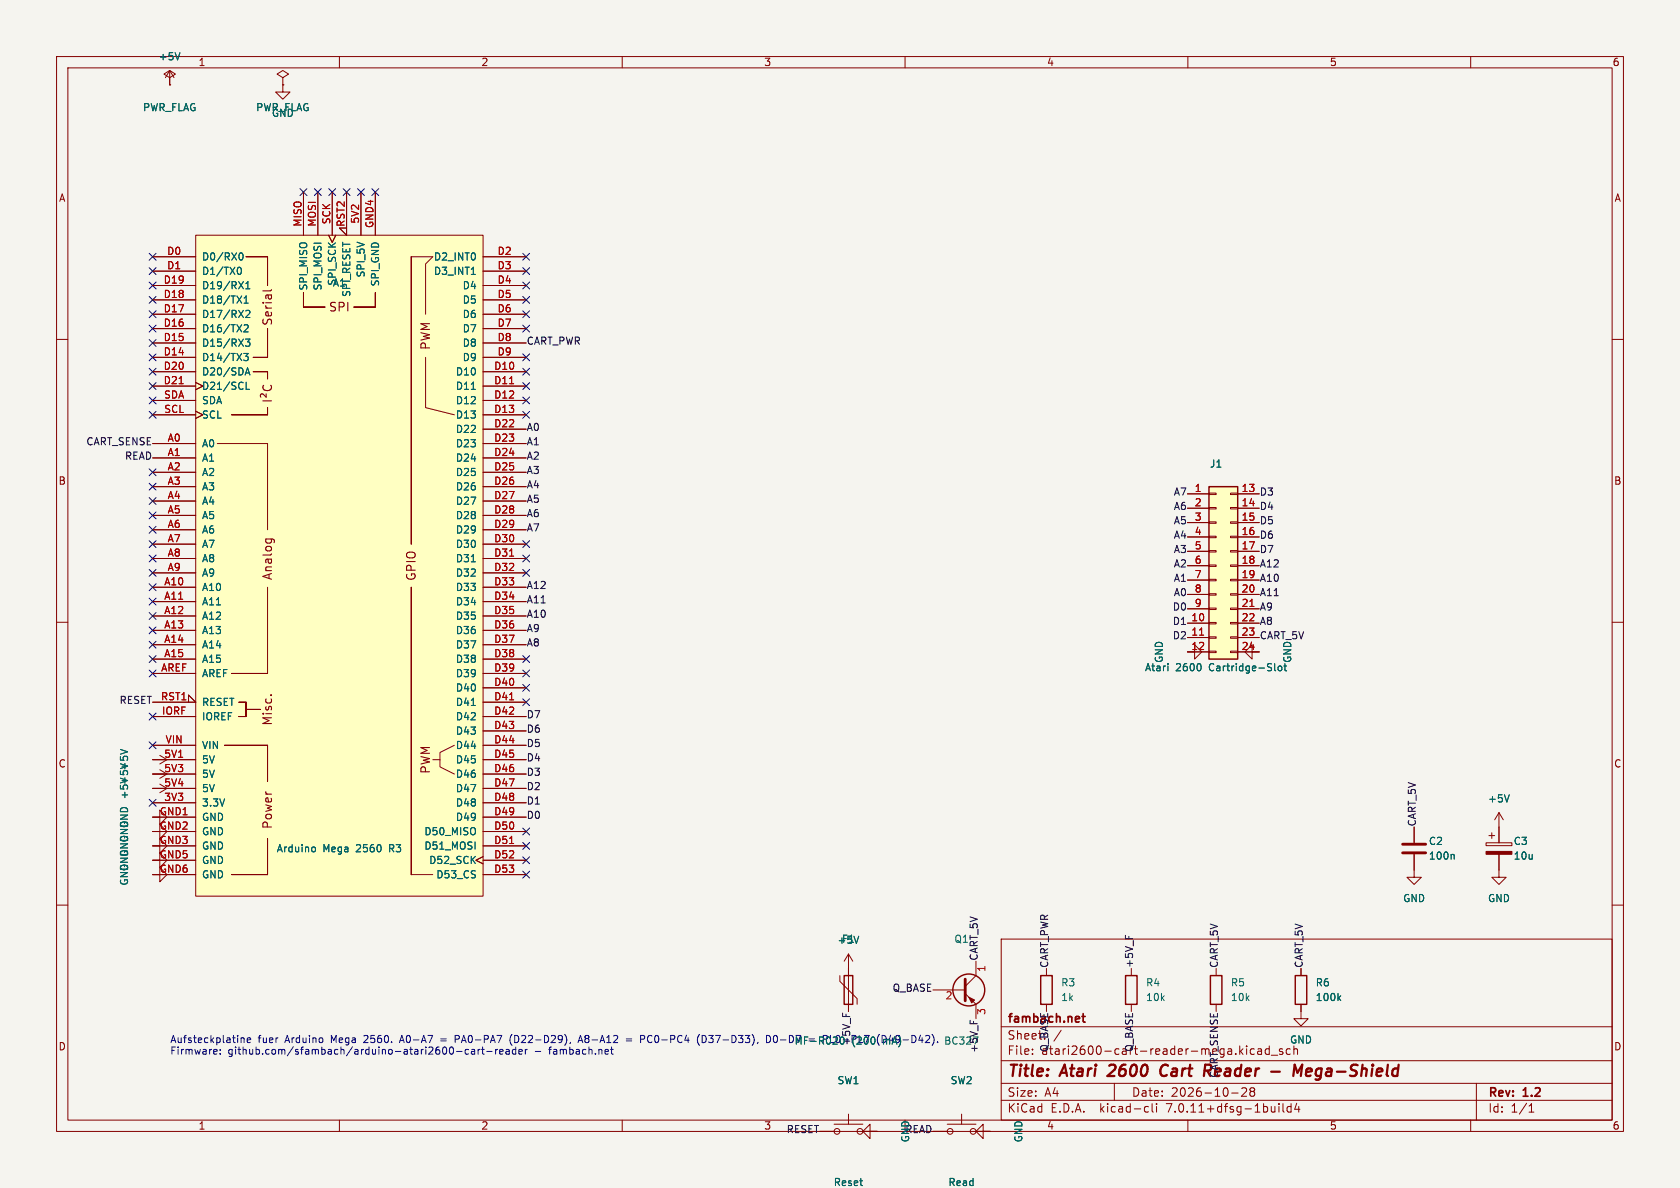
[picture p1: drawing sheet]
<svg xmlns="http://www.w3.org/2000/svg" width="297mm" height="210mm" viewBox="0 0 297 210" stroke-linecap="round" stroke-linejoin="round" font-family="sans-serif">
<path d="M0 0h297v210h-297z" fill="#f5f4ef" stroke="#f5f4ef" stroke-width=".18"/>
<g fill="none" stroke="#840000" stroke-width=".18">
<path d="M10 10h277v190h-277zM12 12h273v186h-273zM30 13.7l1-.6-1-.6-1 .6 1 .6v1.3M30 15h.1M30 12.5l-.8 1.2M30 12.5v2.5M30 12.5l.8 1.2M50 13.7l1-.6-1-.6-1 .6 1 .6v1.3M50 15h.1M50 15v1.3h1.3l-1.3 1.2-1.3-1.2h1.3M60 10v2M110 10v2"/>
<path d="M160 10v2M210 10v2M260 10v2M53.6 34v7.6M56.2 34v7.6M58.7 34v7.6M61.3 34v7.6l-1.3-1.3h1.3M63.8 34v7.6M66.3 34v7.6M10 60h2M27 45.4h7.6M27 47.9h7.6"/>
<path d="M27 58.1h7.6M27 55.6h7.6M27 53h7.6M27 50.5h7.6M34.6 41.6h50.8v116.8h-50.8zM43.5 45.4h3.8zM47.3 58.1v5.1zM47.3 45.4v5.1zM53.6 51.7v2.6zM53.6 54.3h3.9zM58.1 41.6l.6 1.3 .7-1.3M62.5 54.3h3.8z"/>
<path d="M66.3 51.7v2.6zM72.7 45.4h3.8l-1.3 1.3v8.9M72.7 45.4v50.8zM85.4 45.4h7.6M85.4 47.9h7.6M85.4 58.1h7.6M85.4 55.6h7.6M85.4 53h7.6M85.4 50.5h7.6M285 60h2M27 78.4h7.6M27 65.7h7.6"/>
<path d="M27 68.3h7.6M27 70.8h7.6M27 73.3h7.6M27 63.2h7.6M27 60.6h7.6M34.6 67.6l1.3 .7-1.3 .6M34.6 72.7l1.3 .6-1.3 .7M38.4 78.4h8.9v15.3M40.9 73.3h6.4zM44.8 65.7h2.5zM44.8 63.2h2.5zM47.3 72.1v1.2z"/>
<path d="M47.3 65.7v1.3zM75.2 63.2v8.9l5.1 1.2M85.4 78.4h7.6M85.4 65.7h7.6M85.4 68.3h7.6M85.4 70.8h7.6M85.4 73.3h7.6M85.4 63.2h7.6M85.4 60.6h7.6M85.4 75.9h7.6M27 81h7.6M27 83.5h7.6"/>
<path d="M27 86h7.6M27 88.6h7.6M27 91.1h7.6M27 93.7h7.6M27 96.2h7.6M27 98.7h7.6M85.4 81h7.6M85.4 83.5h7.6M85.4 86h7.6M85.4 88.6h7.6M85.4 91.1h7.6M85.4 93.7h7.6"/>
<path d="M85.4 96.2h7.6M85.4 98.7h7.6M209.9 87.3h3.8M209.9 89.8h3.8M209.9 92.4h3.8M209.9 94.9h3.8M209.9 97.5h3.8M213.7 99.9h1.3v.2h-1.3zM213.7 97.3h1.3v.3h-1.3zM213.7 94.8h1.3v.2h-1.3zM213.7 92.3h1.3v.2h-1.3zM213.7 89.7h1.3v.3h-1.3z"/>
<path d="M213.7 87.2h1.3v.2h-1.3zM217.5 99.9h1.3v.2h-1.3zM217.5 97.3h1.3v.3h-1.3zM217.5 94.8h1.3v.2h-1.3zM217.5 92.3h1.3v.2h-1.3zM217.5 89.7h1.3v.3h-1.3zM217.5 87.2h1.3v.2h-1.3zM218.8 87.3h3.8M218.8 89.8h3.8M218.8 92.4h3.8M218.8 94.9h3.8M218.8 97.5h3.8"/>
<path d="M10 110h2M27 103.8h7.6M27 106.4h7.6M27 108.9h7.6M27 111.4h7.6M27 114h7.6M27 116.5h7.6M27 101.3h7.6M27 119.1h7.6M40.9 119.1h6.4zM47.3 103.8v15.3M72.7 103.8v50.8z"/>
<path d="M85.4 103.8h7.6M85.4 106.4h7.6M85.4 108.9h7.6M85.4 111.4h7.6M85.4 114h7.6M85.4 116.5h7.6M85.4 101.3h7.6M85.4 119.1h7.6M209.9 110.2h3.8M209.9 112.7h3.8M209.9 100h3.8M209.9 102.5h3.8"/>
<path d="M209.9 105.1h3.8M209.9 107.6h3.8M211.2 115.2v1.3l1.3-1.3-1.3-1.2v1.2h-1.3h3.8M213.7 115.1h1.3v.3h-1.3zM213.7 112.6h1.3v.2h-1.3zM213.7 110h1.3v.3h-1.3zM213.7 107.5h1.3v.2h-1.3zM213.7 105h1.3v.2h-1.3zM213.7 102.4h1.3v.3h-1.3zM217.5 115.1h1.3v.3h-1.3zM217.5 112.6h1.3v.2h-1.3zM217.5 110h1.3v.3h-1.3z"/>
<path d="M217.5 107.5h1.3v.2h-1.3zM217.5 105h1.3v.2h-1.3zM217.5 102.4h1.3v.3h-1.3zM218.8 115.2h3.8h-1.2v1.3l-1.3-1.3 1.3-1.2v1.2M218.8 110.2h3.8M218.8 112.7h3.8M218.8 100h3.8M218.8 102.5h3.8M218.8 105.1h3.8M218.8 107.6h3.8M285 110h2M27 124.1h7.6l-1.3-1.2v1.2"/>
<path d="M27 139.4h7.6M27 134.3h7.6M27 136.8h7.6M27 126.7h7.6M27 131.8h7.6M28.2 138.6l1.3 .8-1.3 .7M28.2 133.5l1.3 .8-1.3 .8M28.2 136.1l1.3 .7-1.3 .8M39.7 131.8h7.6zM42.2 126.7h1.3zM42.2 124.1h1.3zM43.5 125.4h2.5z"/>
<path d="M43.5 124.1v2.6zM47.3 131.8v6.3zM76.5 134.3h1.3M80.3 131.8l-2.5 1.2v2.6l2.5 1.2M85.4 139.4h7.6M85.4 134.3h7.6M85.4 136.8h7.6M85.4 121.6h7.6M85.4 124.1h7.6M85.4 126.7h7.6M85.4 129.2h7.6M85.4 131.8h7.6"/>
<path d="M10 160h2M27 141.9h7.6M28.2 144.5v1.2l1.3-1.2-1.3-1.3v1.3h-1.2h7.6M28.2 147v1.3l1.3-1.3-1.3-1.3v1.3h-1.2h7.6M28.2 149.5v1.3l1.3-1.3-1.3-1.2v1.2h-1.2h7.6M28.2 152.1v1.2l1.3-1.2-1.3-1.3v1.3h-1.2h7.6M28.2 154.6v1.3l1.3-1.3-1.3-1.3v1.3h-1.2h7.6M40.9 154.6h6.4zM47.3 148.3v6.3zM72.7 154.6h3.8M85.4 151.4l-1.3 .7 1.3 .6M85.4 154.6h7.6"/>
<path d="M85.4 141.9h7.6M85.4 144.5h7.6M85.4 147h7.6M85.4 149.5h7.6M85.4 152.1h7.6M250 151v4.1h1.3l-1.3 1.2-1.3-1.2h1.3M250 146.2v2.8M262.7 149h4.6v.5h-4.6zM263.2 147.7h1M263.7 147.2v1M265 151v4.1h1.3l-1.3 1.2-1.3-1.2h1.3M265 143.6l-.8 1.3"/>
<path d="M265 143.6v5.4M265 143.6l.8 1.3M285 160h2M148.5 172.5v1l3 3v1M150 168.6v10.2M150 168.6l-.8 1.3M150 168.6l.8 1.3M164.9 175h5.7M170.6 175.6l1.9 1.9v2.6M172.5 169.9v2.6l-1.9 1.9M177 166h108v32h-108zM185 171.2v1.3"/>
<path d="M185 177.5v1.3M200 171.2v1.3M200 177.5v1.3M215 171.2v1.3M215 177.5v1.3M230 177.5v2.6h1.3l-1.3 1.2-1.3-1.2h1.3M230 171.2v1.3M60 198v2M110 198v2M147.5 198.7h5M150 197v1.7M167.5 198.7h5"/>
<path d="M170 197v1.7M177 194.5h108M177 191.5h108M177 187.5h108M177 181.5h108M182.5 186.3v.1M182.5 185.5v.1M187.6 182.1l-1.3 2M197 191.5v3M202.6 195.6l.4 .1M203 196.5l-.4 .1M203.7 195.1v1.3l.2 .2"/>
<path d="M204.5 195.1v.1M204.5 195.6v1M210 198v2M217.7 193.2h1.2M219.5 192.4l.6-.1 .2 .1 .1 .3-.9 1.1h.9M220.4 184.9v.1M220.4 185.4v1M221.2 192.9l-.2-.2 .2-.4 .5 .1 .1 .2-.3 .3M221.2 192.9l-.2 .3v.3l.2 .3 .5-.1 .1-.2-.1-.4-.2-.2M221.2 192.9h.3M221.7 185.5l-.4-.1-.3 .3v.4l.2 .2h.5M222.4 185.5h.6v.9"/>
<path d="M223 185.8h-.5a.29 .29 0 0 0-.2 .3 .29 .29 0 0 0 .2 .3l.5-.1M224.4 185.5l-.4-.1-.3 .3v.4l.1 .2h.6M224.4 184.9v1.5M224.7 186.5h1.2M226.1 195.1v.1M226.1 195.6v1M226.7 185.5l-.3-.1-.2 .2v.2l.5 .2v.3h-.5M226.8 195.1v1.3l.2 .2M228.1 185.5l-.4-.1-.3 .3v.4l.1 .2h.6M228.2 195.7l-.4-.1-.3 .3v.4l.2 .2h.5M228.2 195.1v1.5M228.7 185.5l.3-.1 .3 .1 .1 .9"/>
<path d="M228.7 184.9v1.5M229.2 195l-.3 1.1h.9M229.6 195.6v1M260 198v2M261 191.5v6.5M270.3 196.6h.9M270.3 195.5l.4-.4v1.5M144.9 200h2.6M152.5 200h2.6h-1.3v1.3l-1.3-1.3 1.3-1.3v1.3M164.9 200h2.6M172.5 200h2.6h-1.3v1.3l-1.3-1.3 1.3-1.3v1.3"/>
<circle cx="148" cy="200" r=".51"/>
<circle cx="152" cy="200" r=".51"/>
<circle cx="168" cy="200" r=".51"/>
<circle cx="172" cy="200" r=".51"/>
</g>
<path d="M197.1 189.1l-1.3 1.1h1.2M206.1 188.2a1.13 1.13 0 0 0-.9 .7 1.13 1.13 0 0 0 .2 1.2l.3 .1 .5-.1M212.9 189.3h.8M213.1 188.2h.7M213.4 189.3l.6 .9M224.7 189.4h1.6M228.6 190.2l.3-2 .5 1.4 .8-1.4-.2 2M230.9 189.5l1-.1-.1-.4-.1-.1-.6 .1-.2 .9 .2 .3 .6-.1" fill="none" stroke="#840000" stroke-width=".4"/>
<path d="M191.3 179.7h.5M191.5 179.2v1.3l.3 .2" fill="none" stroke="#840000" stroke-width=".3"/>
<g fill="none" stroke="#006464" stroke-width=".18">
<path d="M31.8 9.3l-.4 1.3M42.1 47.3l.1-.1a.68 .68 0 0 1 .5 .7 .68 .68 0 0 1-.5 .6l-.1-.1M42.3 44.9l.2-.2a.68 .68 0 0 1 .5 .6 .68 .68 0 0 1-.5 .7l-.2-.3M43.2 57.5l.4-.1 .3 .4-.8 .9h.8M43.2 53.6h.7M43.2 52.7l.3-.4v1.3M43.4 59.9h.8l-.4 .5 .3 .1v.6l-.2 .1-.5-.1M43.5 55l.4-.1 .3 .3-.8 .9h.8M43.5 51h.7M43.5 50.1l.3-.3v1.2M83.3 48.5h.7M43.1 62.5h.8l-.4 .5 .3 .1v.5l-.2 .1-.5-.1"/>
<path d="M43.3 66.3l.5-1.3 .4 1.3M43.5 65.9h.6M43.5 67.6v1.2h.6M83.3 68.8h.7M83.3 99.3h.7M206.5 117.3v.1M206.5 117.7v.9M212.3 117.6v.7M225.3 118.4l.2 .2M226 117.9l.2-.2 .4 .2v.4l-.1 .2-.3 .1-.2-.1zM227.2 117.3v1.1l.3 .2M21.3 132.5l1.3 .4"/>
<path d="M83.3 124.7h.7M21.3 149.2h1.3l-1.3 .7h1.3M21.3 151.7h1.3l-1.3 .7h1.3M21.3 154.2h1.3l-1.3 .8h1.3M21.3 148v.6h1.3l-.2-.7h-.4v.2M21.3 150.5v.6h1.3l-.2-.7h-.4v.3M21.3 153v.6h1.3l-.2-.6h-.4v.2M21.3 155.6a.59 .59 0 0 0 .6 .7 .59 .59 0 0 0 .6-.7l-.5-.1v.3M21.5 148a.6 .6 0 0 1 .7-.2 .6 .6 0 0 1 .3 .6 .72 .72 0 0 1-1.2-.1zM21.5 150.5a.6 .6 0 0 1 .7-.1 .6 .6 0 0 1 .3 .6 .72 .72 0 0 1-1.2-.2zM21.5 153a.6 .6 0 0 1 .7-.1 .6 .6 0 0 1 .3 .6 .72 .72 0 0 1-1.2-.2zM22.6 146.6l-1.3 .8h1.3"/>
<path d="M55.3 149.7l.3 .1 .2 .2-.1 .5-.4 .1M256.9 151l.2 .2v.7M266.8 140.5l-.4 1.3M151.8 165.5l-.4 1.3M236.7 176.4l.3 .5M237 176l-.5 .5"/>
</g>
<g fill="none" stroke="#840000" stroke-width=".25">
<path d="M213.7 86h5.1v30.5h-5.1zM149.2 172.5h1.6v5h-1.6zM184 172.5h2v5h-2zM199 172.5h2v5h-2zM214 172.5h2v5h-2zM229 172.5h2v5h-2z"/>
<circle cx="171.3" cy="175" r="2.82"/>
</g>
<g fill="#ffffc2" stroke="#ffffc2" stroke-width=".18">
<path d="M213.7 86h5.1v30.5h-5.1z"/>
<path d="M34.6 41.6h50.8v116.8h-50.8z"/>
</g>
<path d="M31.7 67.8h.7M90.1 67.8h.7M90.1 98.3h.7M212.1 112.3h.7M221 107.2h.7M90.1 123.7h.7M90.1 149.1h.7" fill="none" stroke="#a90000" stroke-width=".18"/>
<path d="M248 150.8h4M248 149.2h4M170.6 173.1v3.8" fill="none" stroke="#840000" stroke-width=".51"/>
<g fill="#840000" stroke="#840000" stroke-width=".18">
<path d="M262.7 150.5h4.6v.5h-4.6z"/>
<path d="M171.3 176.3l1 .5-.5 .5z"/>
</g>
<path d="M48 51.2l-.2 .2h-1.3M46.5 70.9h1.5M46.6 68.1a.61 .61 0 0 0 0 .8 .61 .61 0 0 0 .7 .1 .57 .57 0 0 0 .6-.2 .57 .57 0 0 0-.1-.7M47.1 69.6v.6l-.6-.5a.31 .31 0 0 0-.5 .1l.1 .4M47 95.3h1.2l.3 .3M47.1 95.3l-.1 .4M47.9 95.3l.1 .4M47.8 122.9h.2" fill="none" stroke="#840000" stroke-width=".19"/>
<path d="M149 179.1v.6M199 165.3v.6M171.5 180.4v.6" fill="none" stroke="#0f0f0f" stroke-width=".18"/>
<g fill="none" stroke="#0000c2" stroke-width=".18">
<path d="M38.3 185.6l.1 .2-.6 .1M38.9 186.2v.2M38.9 185.6v.1M42.6 183.5v.8M42.6 183.6l.2-.1h.3l.1 .8M43.7 183.9l.6-.1v-.3h-.4l-.2 .1 .1 .6h.5M70.7 183.9h.6M71 183l-.4 1.3M77.9 183.6h1M77.9 184h1M80.7 185.9h1M81.1 183.1l-.6-.1v1.3"/>
<path d="M81.1 183.6l-.6 .1M82.8 185.6l-.3-.1-.3 .2 .2 .6h.4M83.4 185.6h.5v.8M83.9 185.8l-.4 .1-.2 .1 .2 .4 .4-.1M84.5 185.5v.9M84.9 185.5l-.4 .2M85.1 185.5h.5M85.3 185.1v1.1l.3 .2M86 185.9h1M87.6 185.5v.9M88 185.5l-.4 .2M88.3 185.9l.6-.1v-.2l-.4-.1-.2 .2 .1 .6h.5"/>
<path d="M89.5 185.6h.5v.8M90 185.8l-.4 .1-.2 .1 .2 .4 .4-.1M90.5 182.9a1.46 1.46 0 0 0 0 1.9M91.1 185.5l-.5 .1v.5l.2 .3 .4-.1M91.2 185.1v1.3M91.8 185.6v.7h.5M92.3 185.6v.2l-.6 .1M92.9 185.5v.9M93 185.6l-.1 .1M100.9 184.2l-.2 .3M102.2 184.3l.4-1.3 .4 1.3M102.3 183.9h.6"/>
<path d="M107.9 185.5h.5M108.1 185.1v1.1l.3 .2M110.7 183.6h1M110.7 184h1M113.9 183.6l.1-.3-.1-.2-.6-.1v1.3M114.7 183.1l-.2 .5 .2 .6M123.7 182.9a1.46 1.46 0 0 0 0 1.9M124.9 183.6l-.3-.5-.5-.1v1.3l.5-.1 .3-.4M135.5 183a.64 .64 0 0 1 .7 .7 .64 .64 0 0 1-.7 .6zM137.3 183.2l-.2-.2a.68 .68 0 0 0-.4 .7 .68 .68 0 0 0 .4 .6l.2-.1"/>
</g>
<g fill="none" stroke="#000084" stroke-width=".18">
<path d="M53 33.4l1.3 1.2M54.3 33.4l-1.3 1.2M55.6 33.4l1.2 1.2M56.8 33.4l-1.2 1.2M58.1 33.4l1.2 1.2M59.3 33.4l-1.2 1.2M60.7 33.4l1.2 1.2M61.9 33.4l-1.2 1.2M63.2 33.4l1.2 1.2M64.4 33.4l-1.2 1.2M65.7 33.4l1.3 1.2M67 33.4l-1.3 1.2"/>
<path d="M26.4 49.9l1.2 1.2M26.4 52.4l1.2 1.2M26.4 54.9l1.2 1.3M26.4 57.5l1.2 1.2M26.4 47.3l1.2 1.2M26.4 44.8l1.2 1.2M27.6 49.9l-1.2 1.2M27.6 52.4l-1.2 1.2M27.6 54.9l-1.2 1.3M27.6 57.5l-1.2 1.2M27.6 47.3l-1.2 1.2M27.6 44.8l-1.2 1.2"/>
<path d="M92.4 57.5l1.2 1.2M92.4 54.9l1.2 1.3M92.4 52.4l1.2 1.2M92.4 49.9l1.2 1.2M92.4 47.3l1.2 1.2M92.4 44.8l1.2 1.2M93.6 57.5l-1.2 1.2M93.6 52.4l-1.2 1.2M93.6 47.3l-1.2 1.2M93.6 54.9l-1.2 1.3M93.6 49.9l-1.2 1.2M93.6 44.8l-1.2 1.2"/>
<path d="M26.4 72.7l1.2 1.2M26.4 67.6l1.2 1.3M26.4 70.2l1.2 1.2M26.4 65.1l1.2 1.2M26.4 60l1.2 1.2M26.4 62.6l1.2 1.2M27.6 72.7l-1.2 1.2M27.6 67.6l-1.2 1.3M27.6 60l-1.2 1.2M27.6 70.2l-1.2 1.2M27.6 65.1l-1.2 1.2M27.6 62.6l-1.2 1.2"/>
<path d="M92.4 62.6l1.2 1.2M92.4 70.2l1.2 1.2M92.4 67.6l1.2 1.3M92.4 65.1l1.2 1.2M92.4 72.7l1.2 1.2M93.6 62.6l-1.2 1.2M93.6 70.2l-1.2 1.2M93.6 67.6l-1.2 1.3M93.6 65.1l-1.2 1.2M93.6 72.7l-1.2 1.2M26.4 95.6l1.2 1.2M26.4 82.9l1.2 1.2"/>
<path d="M26.4 98.1l1.2 1.2M26.4 93l1.2 1.3M26.4 90.5l1.2 1.2M26.4 88l1.2 1.2M26.4 85.4l1.2 1.2M27.6 95.6l-1.2 1.2M27.6 82.9l-1.2 1.2M27.6 98.1l-1.2 1.2M27.6 93l-1.2 1.3M27.6 90.5l-1.2 1.2M27.6 88l-1.2 1.2M27.6 85.4l-1.2 1.2"/>
<path d="M92.4 98.1l1.2 1.2M92.4 95.6l1.2 1.2M93.6 98.1l-1.2 1.2M93.6 95.6l-1.2 1.2M26.4 100.7l1.2 1.2M26.4 118.4l1.2 1.3M26.4 115.9l1.2 1.2M26.4 113.4l1.2 1.2M26.4 110.8l1.2 1.2M26.4 108.3l1.2 1.2M26.4 105.7l1.2 1.3M26.4 103.2l1.2 1.2"/>
<path d="M27.6 100.7l-1.2 1.2M27.6 118.4l-1.2 1.3M27.6 115.9l-1.2 1.2M27.6 113.4l-1.2 1.2M27.6 110.8l-1.2 1.2M27.6 108.3l-1.2 1.2M27.6 105.7l-1.2 1.3M27.6 103.2l-1.2 1.2M92.4 118.4l1.2 1.3M92.4 115.9l1.2 1.2M92.4 100.7l1.2 1.2M93.6 118.4l-1.2 1.3"/>
<path d="M93.6 115.9l-1.2 1.2M93.6 100.7l-1.2 1.2M26.4 126.1l1.2 1.2M26.4 131.1l1.2 1.3M27.6 126.1l-1.2 1.2M27.6 131.1l-1.2 1.3M92.4 123.5l1.2 1.2M92.4 121l1.2 1.2M93.6 123.5l-1.2 1.2M93.6 121l-1.2 1.2M26.4 141.3l1.2 1.2M27.6 141.3l-1.2 1.2"/>
<path d="M92.4 154l1.2 1.2M92.4 151.5l1.2 1.2M92.4 148.9l1.2 1.2M92.4 146.4l1.2 1.2M93.6 154l-1.2 1.2M93.6 151.5l-1.2 1.2M93.6 148.9l-1.2 1.2M93.6 146.4l-1.2 1.2"/>
</g>
<g font-size="2.8" fill="#840000">
<text x="178" y="190.9">Title:</text>
<text x="187.7" y="190.9">Atari</text>
<text x="196.8" y="190.9">2600</text>
<text x="206.8" y="190.9">Cart</text>
<text x="215.3" y="190.9">Reader</text>
<text x="232.7" y="190.9">Mega-Shield</text>
</g>
<g font-size="2.1" fill="#840000">
<text x="48.3" y="57.7" transform="rotate(-90 48.3 57.7)">Serial</text>
<text x="58" y="55.3">SPI</text>
<text x="76.3" y="62" transform="rotate(-90 76.3 62)">PWM</text>
<text x="48.3" y="102.7" transform="rotate(-90 48.3 102.7)">Analog</text>
<text x="73.7" y="102.8" transform="rotate(-90 73.7 102.8)">GPIO</text>
<text x="48.3" y="128.4" transform="rotate(-90 48.3 128.4)">Misc.</text>
<text x="76.3" y="136.9" transform="rotate(-90 76.3 136.9)">PWM</text>
<text x="48.3" y="146.7" transform="rotate(-90 48.3 146.7)">Power</text>
<text x="178" y="181.2">fambach.net</text>
<text x="178" y="186.7">File:</text>
<text x="184.1" y="186.7">atari2600-cart-reader-mega.kicad_sch</text>
<text x="178" y="196.9">KiCad</text>
<text x="178" y="194.1">Size:</text>
<text x="184.7" y="194.1">A4</text>
<text x="185.7" y="196.9">E.D.A.</text>
<text x="194.6" y="196.9">kicad-cli</text>
<text x="200" y="194.1">Date:</text>
<text x="206.5" y="196.9">7.0.11+dfsg-1build4</text>
<text x="207" y="194.1">2026-10-28</text>
<text x="263" y="194.3">Rev:</text>
<text x="263" y="196.9">Id:</text>
<text x="267.1" y="196.9">1/1</text>
<text x="269.4" y="194.3">1.2</text>
</g>
<text font-size="2.1" fill="#0f0f0f" x="178" y="184">Sheet:</text>
<g font-size="1.8" fill="#006464">
<text x="28" y="10.9">+5V</text>
<text x="25.2" y="19.9">PWR_FLAG</text>
<text x="45.2" y="19.9">PWR_FLAG</text>
<text x="48" y="20.9">GND</text>
<text x="35.6" y="46.3">D0/RX0</text>
<text x="76.6" y="46.3">D2_INT0</text>
<text x="35.6" y="48.8">D1/TX0</text>
<text x="35.6" y="53.9">D18/TX1</text>
<text x="35.6" y="51.3">D19/RX1</text>
<text x="54.5" y="51.4" transform="rotate(-90 54.5 51.4)">SPI_MISO</text>
<text x="57.1" y="51.4" transform="rotate(-90 57.1 51.4)">SPI_MOSI</text>
<text x="58.7" y="50.9">A1</text>
<text x="59.6" y="50.6" transform="rotate(-90 59.6 50.6)">SPI_SCK</text>
<text x="62.1" y="52.6" transform="rotate(-90 62.1 52.6)">SPI_RESET</text>
<text x="64.7" y="49.1" transform="rotate(-90 64.7 49.1)">SPI_5V</text>
<text x="67.2" y="50.7" transform="rotate(-90 67.2 50.7)">SPI_GND</text>
<text x="76.6" y="48.8">D3_INT1</text>
<text x="81.7" y="51.3">D4</text>
<text x="81.7" y="53.9">D5</text>
<text x="35.6" y="59">D16/TX2</text>
<text x="35.6" y="56.4">D17/RX2</text>
<text x="81.7" y="56.4">D6</text>
<text x="81.7" y="59">D7</text>
<text x="35.6" y="64">D14/TX3</text>
<text x="35.6" y="61.5">D15/RX3</text>
<text x="81.7" y="61.5">D8</text>
<text x="81.7" y="64">D9</text>
<text x="35.6" y="66.6">D20/SDA</text>
<text x="35.6" y="69.1">D21/SCL</text>
<text x="35.6" y="71.7">SDA</text>
<text x="80.5" y="66.6">D10</text>
<text x="80.5" y="69.1">D11</text>
<text x="80.5" y="71.7">D12</text>
<text x="35.6" y="74.2">SCL</text>
<text x="80.5" y="74.2">D13</text>
<text x="80.5" y="76.7">D22</text>
<text x="35.6" y="79.3">A0</text>
<text x="35.6" y="81.8">A1</text>
<text x="80.5" y="79.3">D23</text>
<text x="80.5" y="81.8">D24</text>
<text x="213.8" y="82.9">J1</text>
<text x="35.6" y="84.4">A2</text>
<text x="35.6" y="86.9">A3</text>
<text x="35.6" y="89.4">A4</text>
<text x="80.5" y="84.4">D25</text>
<text x="80.5" y="86.9">D26</text>
<text x="80.5" y="89.4">D27</text>
<text x="35.6" y="92">A5</text>
<text x="35.6" y="94.5">A6</text>
<text x="80.5" y="92">D28</text>
<text x="80.5" y="94.5">D29</text>
<text x="35.6" y="97.1">A7</text>
<text x="35.6" y="99.6">A8</text>
<text x="80.5" y="97.1">D30</text>
<text x="80.5" y="99.6">D31</text>
<text x="35.6" y="104.7">A10</text>
<text x="35.6" y="107.2">A11</text>
<text x="35.6" y="102.1">A9</text>
<text x="80.5" y="102.1">D32</text>
<text x="80.5" y="104.7">D33</text>
<text x="80.5" y="107.2">D34</text>
<text x="35.6" y="109.8">A12</text>
<text x="35.6" y="112.3">A13</text>
<text x="80.5" y="109.8">D35</text>
<text x="80.5" y="112.3">D36</text>
<text x="35.6" y="114.8">A14</text>
<text x="35.6" y="117.4">A15</text>
<text x="35.6" y="119.9">AREF</text>
<text x="80.5" y="114.8">D37</text>
<text x="80.5" y="117.4">D38</text>
<text x="80.5" y="119.9">D39</text>
<text x="202.3" y="118.9">Atari</text>
<text x="205.8" y="117.3" transform="rotate(-90 205.8 117.3)">GND</text>
<text x="207.8" y="118.9">2600</text>
<text x="213.9" y="118.9">Cartridge-Slot</text>
<text x="228.5" y="117.3" transform="rotate(-90 228.5 117.3)">GND</text>
<text x="35.6" y="125">RESET</text>
<text x="80.5" y="122.5">D40</text>
<text x="80.5" y="125">D41</text>
<text x="35.6" y="127.5">IOREF</text>
<text x="80.5" y="127.5">D42</text>
<text x="80.5" y="130.1">D43</text>
<text x="35.6" y="135.2">5V</text>
<text x="35.6" y="137.7">5V</text>
<text x="35.6" y="132.6">VIN</text>
<text x="80.5" y="132.6">D44</text>
<text x="80.5" y="135.2">D45</text>
<text x="80.5" y="137.7">D46</text>
<text x="22.8" y="138.9" transform="rotate(-90 22.8 138.9)">+5V</text>
<text x="35.6" y="142.8">3.3V</text>
<text x="35.6" y="140.2">5V</text>
<text x="80.5" y="140.2">D47</text>
<text x="80.5" y="142.8">D48</text>
<text x="263" y="142.1">+5V</text>
<text x="22.8" y="146.5" transform="rotate(-90 22.8 146.5)">GND +5V+5V+5V</text>
<text x="22.8" y="146.5" transform="rotate(-90 22.8 146.5)">GND</text>
<text x="35.6" y="145.3">GND</text>
<text x="35.6" y="147.9">GND</text>
<text x="74.9" y="147.9">D50_MISO</text>
<text x="80.5" y="145.3">D49</text>
<text x="252.5" y="149.6">C2</text>
<text x="267.5" y="149.6">C3</text>
<text x="35.6" y="150.4">GND</text>
<text x="35.6" y="152.9">GND</text>
<text x="35.6" y="155.5">GND</text>
<text x="48.8" y="150.9">Arduino</text>
<text x="57.1" y="150.9">Mega</text>
<text x="63.1" y="150.9">2560</text>
<text x="69.1" y="150.9">R3</text>
<text x="74.9" y="150.4">D51_MOSI</text>
<text x="75.8" y="152.9">D52_SCK</text>
<text x="77" y="155.5">D53_CS</text>
<text x="252.5" y="152.2">100n</text>
<text x="267.5" y="152.2">10u</text>
<text x="248" y="159.7">GND</text>
<text x="263" y="159.7">GND</text>
<text x="148" y="167.1">+5V</text>
<text x="148.7" y="166.9">F1</text>
<text x="168.6" y="166.9">Q1</text>
<text x="187.5" y="174.6">R3</text>
<text x="187.5" y="177.2">1k</text>
<text x="202.5" y="174.6">R4</text>
<text x="202.5" y="177.2">10k</text>
<text x="217.5" y="174.6">R5</text>
<text x="217.5" y="177.2">10k</text>
<text x="232.5" y="174.6">R6</text>
<text x="232.5" y="177.2">100k</text>
<text x="137.7" y="184.6">D0-D7</text>
<text x="140.4" y="184.9">MF-R020 PL0-PL7 mA)</text>
<text x="140.4" y="184.9">MF-R020</text>
<text x="145.5" y="184.6">=</text>
<text x="150.5" y="184.9" transform="rotate(-90 150.5 184.9)">+5V_F</text>
<text x="150.6" y="184.9">(200</text>
<text x="156.2" y="184.9">mA)</text>
<text x="228" y="184.7">GND</text>
<text x="148" y="191.9">SW1</text>
<text x="168" y="191.9">SW2</text>
<text x="160.9" y="202" transform="rotate(-90 160.9 202)">GND</text>
<text x="180.9" y="202" transform="rotate(-90 180.9 202)">GND</text>
<text x="147.3" y="209.9">Reset</text>
<text x="167.6" y="209.9">Read</text>
</g>
<g font-size="1.8" fill="#840000">
<text x="35" y="11.9">1</text>
<text x="85" y="11.9">2</text>
<text x="135" y="11.9">3</text>
<text x="185" y="11.9">4</text>
<text x="235" y="11.9">5</text>
<text x="285" y="11.9">6</text>
<text x="10.3" y="35.9">A</text>
<text x="285.3" y="35.9">A</text>
<text x="10.3" y="85.9">B</text>
<text x="285.3" y="85.9">B</text>
<text x="10.3" y="135.9">C</text>
<text x="285.3" y="135.9">C</text>
<text x="10.3" y="185.9">D</text>
<text x="285.3" y="185.9">D</text>
<text x="35" y="199.9">1</text>
<text x="85" y="199.9">2</text>
<text x="135" y="199.9">3</text>
<text x="185" y="199.9">4</text>
<text x="235" y="199.9">5</text>
<text x="285" y="199.9">6</text>
</g>
<g font-size="1.8" fill="#a90000">
<text x="53.4" y="40.2" transform="rotate(-90 53.4 40.2)">MISO</text>
<text x="55.9" y="40.2" transform="rotate(-90 55.9 40.2)">MOSI</text>
<text x="58.5" y="39.7" transform="rotate(-90 58.5 39.7)">SCK</text>
<text x="61" y="40.2" transform="rotate(-90 61 40.2)">RST2</text>
<text x="63.6" y="39.6" transform="rotate(-90 63.6 39.6)">5V2</text>
<text x="66.1" y="40.4" transform="rotate(-90 66.1 40.4)">GND4</text>
<text x="29.4" y="45.1">D0</text>
<text x="29.4" y="47.7">D1</text>
<text x="87.9" y="45.1">D2</text>
<text x="87.9" y="47.7">D3</text>
<text x="28.8" y="52.8">D18</text>
<text x="28.8" y="50.2">D19</text>
<text x="87.9" y="50.2">D4</text>
<text x="87.9" y="52.8">D5</text>
<text x="28.8" y="57.8">D16</text>
<text x="28.8" y="55.3">D17</text>
<text x="87.9" y="55.3">D6</text>
<text x="87.9" y="57.8">D7</text>
<text x="28.8" y="62.9">D14</text>
<text x="28.8" y="60.4">D15</text>
<text x="28.8" y="65.5">D20</text>
<text x="87.3" y="65.5">D10</text>
<text x="87.9" y="60.4">D8</text>
<text x="87.9" y="62.9">D9</text>
<text x="28.8" y="68">D21</text>
<text x="28.9" y="70.5">SDA</text>
<text x="87.3" y="68">D11</text>
<text x="87.3" y="70.5">D12</text>
<text x="28.9" y="73.1">SCL</text>
<text x="87.3" y="73.1">D13</text>
<text x="87.3" y="75.6">D22</text>
<text x="29.5" y="78.2">A0</text>
<text x="29.5" y="80.7">A1</text>
<text x="29.5" y="83.2">A2</text>
<text x="87.3" y="78.2">D23</text>
<text x="87.3" y="80.7">D24</text>
<text x="87.3" y="83.2">D25</text>
<text x="29.5" y="85.8">A3</text>
<text x="29.5" y="88.3">A4</text>
<text x="87.3" y="85.8">D26</text>
<text x="87.3" y="88.3">D27</text>
<text x="211.1" y="87">1</text>
<text x="211.1" y="89.6">2</text>
<text x="219.4" y="87">13</text>
<text x="219.4" y="89.6">14</text>
<text x="29.5" y="90.9">A5</text>
<text x="29.5" y="93.4">A6</text>
<text x="29.5" y="95.9">A7</text>
<text x="87.3" y="90.9">D28</text>
<text x="87.3" y="93.4">D29</text>
<text x="87.3" y="95.9">D30</text>
<text x="211.1" y="92.1">3</text>
<text x="211.1" y="94.7">4</text>
<text x="219.4" y="92.1">15</text>
<text x="219.4" y="94.7">16</text>
<text x="29.5" y="98.5">A8</text>
<text x="29.5" y="101">A9</text>
<text x="87.3" y="98.5">D31</text>
<text x="87.3" y="101">D32</text>
<text x="211.1" y="97.2">5</text>
<text x="211.1" y="99.7">6</text>
<text x="219.4" y="97.2">17</text>
<text x="219.4" y="99.7">18</text>
<text x="28.9" y="103.6">A10</text>
<text x="28.9" y="106.1">A11</text>
<text x="87.3" y="103.6">D33</text>
<text x="87.3" y="106.1">D34</text>
<text x="211.1" y="102.3">7</text>
<text x="211.1" y="104.8">8</text>
<text x="211.1" y="107.4">9</text>
<text x="219.4" y="102.3">19</text>
<text x="219.4" y="104.8">20</text>
<text x="219.4" y="107.4">21</text>
<text x="28.9" y="108.6">A12</text>
<text x="28.9" y="111.2">A13</text>
<text x="28.9" y="113.7">A14</text>
<text x="87.3" y="108.6">D35</text>
<text x="87.3" y="111.2">D36</text>
<text x="87.3" y="113.7">D37</text>
<text x="210.5" y="109.9">10</text>
<text x="210.5" y="112.4">11</text>
<text x="219.4" y="109.9">22</text>
<text x="219.4" y="112.4">23</text>
<text x="28.4" y="118.8">AREF</text>
<text x="28.9" y="116.3">A15</text>
<text x="87.3" y="116.3">D38</text>
<text x="87.3" y="118.8">D39</text>
<text x="210.5" y="115">12</text>
<text x="219.4" y="115">24</text>
<text x="28.4" y="123.9">RST1</text>
<text x="87.3" y="121.3">D40</text>
<text x="87.3" y="123.9">D41</text>
<text x="28.5" y="126.4">IORF</text>
<text x="29.2" y="131.5">VIN</text>
<text x="87.3" y="126.4">D42</text>
<text x="87.3" y="129">D43</text>
<text x="87.3" y="131.5">D44</text>
<text x="28.9" y="134">5V1</text>
<text x="28.9" y="136.6">5V3</text>
<text x="87.3" y="134">D45</text>
<text x="87.3" y="136.6">D46</text>
<text x="28.9" y="141.7">3V3</text>
<text x="28.9" y="139.1">5V4</text>
<text x="87.3" y="139.1">D47</text>
<text x="87.3" y="141.7">D48</text>
<text x="28.1" y="144.2">GND1</text>
<text x="28.1" y="146.7">GND2</text>
<text x="28.1" y="149.3">GND3</text>
<text x="87.3" y="144.2">D49</text>
<text x="87.3" y="146.7">D50</text>
<text x="87.3" y="149.3">D51</text>
<text x="28.1" y="151.8">GND5</text>
<text x="28.1" y="154.4">GND6</text>
<text x="87.3" y="151.8">D52</text>
<text x="87.3" y="154.4">D53</text>
<text x="174.5" y="171.9" transform="rotate(-90 174.5 171.9)">1</text>
<text x="167.1" y="177">2</text>
<text x="174.5" y="179.5" transform="rotate(-90 174.5 179.5)">3</text>
</g>
<g font-size="1.8" fill="#0f0f0f">
<text x="93" y="61.1">CART_PWR</text>
<text x="93" y="76.4">A0</text>
<text x="15.2" y="78.9">CART_SENSE</text>
<text x="22" y="81.5">READ</text>
<text x="93" y="78.9">A1</text>
<text x="93" y="81.5">A2</text>
<text x="93" y="89.1">A5</text>
<text x="93" y="86.5">A4</text>
<text x="93" y="84">A3</text>
<text x="207.4" y="87.8">A7</text>
<text x="222.6" y="87.8">D3</text>
<text x="93" y="91.6">A6</text>
<text x="93" y="94.2">A7</text>
<text x="207.4" y="90.4">A6</text>
<text x="207.4" y="92.9">A5</text>
<text x="207.4" y="95.4">A4</text>
<text x="222.6" y="90.4">D4</text>
<text x="222.6" y="92.9">D5</text>
<text x="222.6" y="95.4">D6</text>
<text x="207.4" y="98">A3</text>
<text x="207.4" y="100.5">A2</text>
<text x="222.6" y="98">D7</text>
<text x="222.6" y="100.5">A12</text>
<text x="93" y="106.9">A11</text>
<text x="93" y="104.3">A12</text>
<text x="207.4" y="103.1">A1</text>
<text x="207.4" y="105.6">A0</text>
<text x="222.6" y="103.1">A10</text>
<text x="222.6" y="105.6">A11</text>
<text x="93" y="111.9">A9</text>
<text x="93" y="109.4">A10</text>
<text x="207.2" y="113.2">D2</text>
<text x="207.2" y="108.1">D0</text>
<text x="207.2" y="110.7">D1</text>
<text x="222.6" y="110.7">A8</text>
<text x="222.6" y="113.2">CART_5V</text>
<text x="222.6" y="108.1">A9</text>
<text x="93" y="114.5">A8</text>
<text x="21" y="124.6">RESET</text>
<text x="93" y="127.2">D7</text>
<text x="93" y="129.7">D6</text>
<text x="93" y="132.3">D5</text>
<text x="93" y="134.8">D4</text>
<text x="93" y="137.3">D3</text>
<text x="93" y="139.9">D2</text>
<text x="93" y="142.4">D1</text>
<text x="93" y="145">D0</text>
<text x="250.5" y="146.2" transform="rotate(-90 250.5 146.2)">CART_5V</text>
<text x="173.1" y="169.9" transform="rotate(-90 173.1 169.9)">CART_5V</text>
<text x="185.5" y="171.2" transform="rotate(-90 185.5 171.2)">CART_PWR</text>
<text x="200.5" y="171.2" transform="rotate(-90 200.5 171.2)">+5V_F</text>
<text x="215.5" y="171.2" transform="rotate(-90 215.5 171.2)">CART_5V</text>
<text x="230.5" y="171.2" transform="rotate(-90 230.5 171.2)">CART_5V</text>
<text x="157.7" y="175.5">Q_BASE</text>
<text x="173.1" y="186.2" transform="rotate(-90 173.1 186.2)">+5V_F</text>
<text x="185.5" y="186" transform="rotate(-90 185.5 186)">Q_BASE</text>
<text x="200.5" y="186" transform="rotate(-90 200.5 186)">Q_BASE</text>
<text x="215.5" y="190.6" transform="rotate(-90 215.5 190.6)">CART_SENSE</text>
<text x="139" y="200.5">RESET</text>
<text x="159.9" y="200.5">READ</text>
</g>
<g font-size="1.8" fill="#0000c2">
<text x="30" y="184.6">Aufsteckplatine</text>
<text x="45.6" y="184.6">fuer</text>
<text x="50.5" y="184.6">Arduino</text>
<text x="58.8" y="184.6">Mega</text>
<text x="64.8" y="184.6">2560.</text>
<text x="71.4" y="184.6">A0-A7</text>
<text x="81.5" y="184.6">PA0-PA7</text>
<text x="91.4" y="184.6">(D22-D29),</text>
<text x="103.8" y="184.6">A8-A12</text>
<text x="112.3" y="184.6">=</text>
<text x="115.1" y="184.6">PC0-PC4</text>
<text x="125.3" y="184.6">(D37-D33),</text>
<text x="158" y="184.6">(D49-D42).BC327</text>
<text x="30" y="186.6">Firmware:</text>
<text x="40.3" y="186.6">github.com/sfambach/arduino-atari2600-cart-reader</text>
<text x="94.6" y="186.6">-</text>
<text x="97.4" y="186.6">fambach.net</text>
</g>
</svg>
